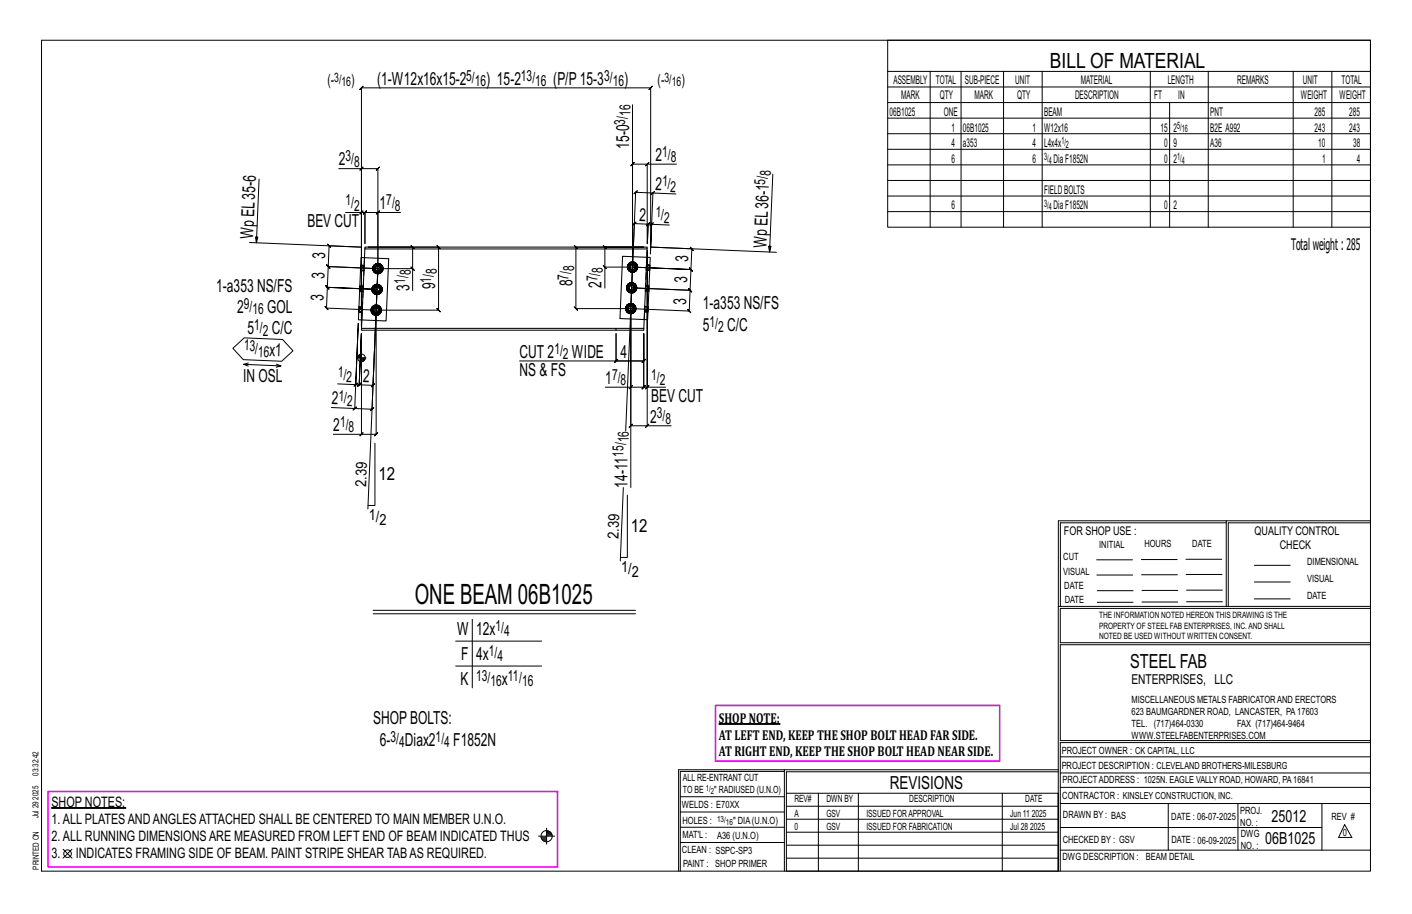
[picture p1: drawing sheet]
<svg xmlns="http://www.w3.org/2000/svg" width="432mm" height="279mm" viewBox="0 0 432 279" stroke-linecap="round" stroke-linejoin="round" font-family="sans-serif">
<path d="M219.9 221.2h18.6v.2h-18.6zM15.7 246.9h22.8v.2h-22.8z" fill="#000" stroke="#000" stroke-width=".31"/>
<g fill="none" stroke="#000" stroke-width=".31">
<path d="M12.7 12.3h406.4v254h-406.4zM271.5 12.3h147.6v57.2h-147.6zM193.4 32v49.6l-2.1 50.2M271.5 21.8h147.6M271.5 26.6h147.6M271.5 31.4h147.6M271.5 36.1h147.6M284.5 21.8v47.7M293.9 21.8v47.7M306.9 21.8v47.7M318.7 21.8v47.7M351.8 21.8v47.7"/>
<path d="M357.7 31.4v38.1M369.5 21.8v47.7M395.5 21.8v47.7M407.3 21.8v47.7M79.2 54.8l-.8 19.4-.3-1.7h.8l-.5 1.7M103.6 51.6h6.9v48.3v-34.9h-4.8M110.5 51.6h5.1l-.5 .5 1-1-.5 .5v30.5M111 51.1l-1 1zM197.9 50.2l-.5 .5 1-1zM197.9 50.2h-4.5l.5-.5-1 1 .5-.5v31.4h-8.4v6.5M199.2 59.5l1-1zM199.7 59l-5.3-.2 .5-.5-1 1 .5-.5-1.5 35.5h-16.8l.5 .5-1-1 .5 .5v-18.8l.5 .5-1-1 .5 .5h20.8h-11.9l-.5-.5 1 1-.5-.5v6.1"/>
<path d="M206.7 59.3l-7-.3-.8 18.6 .4-9 5.4 .2M206.9 50.2h-9v24.3M236.3 53.2l-1 23.8-.3-1.7h.8l-.5 1.7M271.5 40.9h147.6M271.5 45.6h147.6M271.5 50.4h147.6M271.5 55.2h147.6M271.5 59.9h147.6M76.3 74.1l34.2 1.4-9.9-.4-.4-.5 .9 1-.5-.5-.2 6.4-.5-.5 1 1-.5-.5 15.2 .6M110.5 65l-.5 .5 1-1zM110.5 65h1.1l-.5 .5 1-1-.5 .5v9.5v-9.5l-.5 .5 1-1-.5 .5h4M115.6 65l.5-.5-1 1z"/>
<path d="M122.5 65h-6.9v17.1M198 74.5l.2-6 .5-.5-1 1 .5-.5-4.2-.1 .5-.5-1 .9 .5-.4-1.1 25.9M198.8 69l1-.9zM199 75.5l12.6 .6-.5-.6 .9 1.1-.4-.5-.3 6.3-.5-.5 1 1-.5-.5-17.9-.8 17.9 .8-.5-.5 1 1-.5-.5-.3 6.3-.4-.5 .9 1.1-.5-.6-17.8-.7 17.8 .7-.4-.5 .9 1.1-.5-.6-.2 6.4-.5-.5 .9 1-.4-.5-17.9-.8M199 75.5l38.5 1.6M199 75.5v-48.6l.5-.5-1 1 .5-.5h-88.5l.5-.5-1 1 .5-.5v73M199.3 68.6l-1.1-.1 .5-.5-1 1 .5-.5-.2 6M271.5 64.7h147.6M113.5 94.8h.5M113.6 94.2l.5 .2-.1 .4M113.8 88.5h.5M113.9 87.9l.5 .2-.1 .4"/>
<path d="M114 95.9l.5 .3M114 94.8l.1 .4-.5 .2M114 82.1h.5M114.1 94.4l.2-.3-.3-.4a1.52 1.52 0 0 0 0 2.2l.3-.4-.2-.3M114.2 81.5l.4 .2-.1 .4M114.2 89.5l.5 .4M114.3 88.5l.1 .4-.5 .1M114.3 95.5l.3 .3-.1 .4 .5 .1M114.4 88.1l.2-.4-.4-.3a1.52 1.52 0 0 0 0 2.1l.4-.3-.2-.3M114.5 93.4l-.5 .3M114.5 83.2l.5 .3M114.5 82.1l.1 .4-.4 .2"/>
<path d="M114.6 89.2l.3 .2-.2 .5 .6 .1M114.6 81.7l.2-.3-.3-.4a1.52 1.52 0 0 0 0 2.2l.3-.3-.2-.4M114.6 95.8h.4v.5l.6-.1M114.7 87.1l-.5 .3M114.8 82.9l.4 .2-.2 .4 .6 .1M114.9 89.4l.4 .1v.5l.6-.1M115 80.7l-.5 .3M115 93.3l-.5 .1 .1 .5-.3 .2M115 93.8l.4 .1 .2-.5 .5 .3-.3 .4M115 94.8v38l.5-.5-1 1 .5-.5h-4.5M115.2 83.1h.4v.5l.5-.1M115.3 86.9l-.6 .2 .2 .4-.3 .2"/>
<path d="M115.3 87.4l.4 .1 .2-.4 .5 .3-.4 .3M115.4 93.9l.4 .2 .3 .7h.5l-.2 .6M115.6 80.6l-.6 .1 .2 .5-.4 .2M115.6 81.1l.4 .1 .1-.5 .5 .3-.3 .4M115.6 82.1l-1.8 43 .5-.5-1.1 1 .6-.5-5.3-.2M115.6 82.1l-15.2-.6-.5-.5 1 1-.5-.5-.3 6.3-.5-.5 1 1.1-.5-.6 15.2 .7-15.2-.7-.5-.5 1 1.1-.5-.6-.3 6.4-.4-.5 .9 1-.5-.5 15.2 .6M115.6 82.1h10.6v6.7M115.6 82.1l-1.5 35.7 .5-.5-1 1 .5-.5-4.3-.2 .6-.5-1.1 1 .5-.5 .7-15.6-.7 15.6 .6-.5-1.1 1 .5-.5h-1M115.6 82.1l-3.1 73.5M115.6 93.4l-.6-.1v.5l-.4 .1M115.7 87.5l.3 .2 .3 .8h.5l-.1 .5M115.8 95.5l.3 .4-.5 .3-.2-.4h-.4"/>
<path d="M115.9 87.1l-.6-.2v.5l-.4 .1M116 81.2l.3 .2 .3 .7h.5l-.1 .6M116 95.2l.4 .2-.3 .5M116 89.2l.4 .3-.5 .4-.2-.5-.4 .1M116.1 94.8l-.3 .7-.4 .3M116.1 93.7l.3 .5-.4 .2M116.1 80.7l-.5-.1v.5l-.4 .1M116.2 88.9l.5 .1-.3 .5M116.3 82.9l.3 .3-.5 .3-.1-.4h-.4M116.3 88.5l-.3 .7-.3 .2M116.4 87.4l.3 .5-.5 .2M116.4 94.2l.2 .6"/>
<path d="M116.5 82.5l.5 .2-.4 .5M116.6 82.1l-.3 .8-.3 .2M116.6 81l.4 .5-.5 .2M116.7 87.9l.1 .6M117 81.5l.1 .6M125.7 81.6l1 1zM126.2 82.1v-6.6l.5 .5-1-1 .5 .5h-13.5h21.4l-.5-.5 1 1-.5-.5v19.3l-.5-.5 1 1-.5-.5h-19.1M184.5 81.1l1 1zM191.4 94.3h.5M191.5 93.8l.5 .1-.1 .4M191.6 88h.5M191.8 87.4l.4 .2-.1 .4"/>
<path d="M191.8 95.4l.5 .3M191.9 94.3l.1 .4-.5 .2M191.9 81.6h.5M192 93.9l.2-.3-.4-.3a1.52 1.52 0 0 0 0 2.1l.4-.3-.2-.4M192 81.1l.5 .2-.1 .3M192.1 89.1l.5 .3M192.1 88l.1 .4-.4 .2M192.2 95.1l.3 .2-.2 .4 .6 .2M192.2 87.6l.2-.3-.3-.4a1.52 1.52 0 0 0 0 2.2l.3-.4-.2-.3M192.3 92.9l-.5 .4M192.4 82.7l.5 .4M192.4 81.6l.1 .4-.5 .2"/>
<path d="M192.4 88.7l.4 .2-.2 .5 .6 .1M192.5 81.3l.2-.4-.3-.3a1.52 1.52 0 0 0 0 2.1l.3-.3-.2-.4M192.5 95.3l.4 .1v.5l.6-.2M192.6 86.6l-.5 .3M192.7 82.4l.3 .2-.1 .5 .5 .1M192.8 88.9l.4 .1v.5l.5-.1M192.9 80.2l-.5 .4M192.9 92.8l-.6 .1 .2 .5-.3 .2M192.9 93.3l.4 .1 .2-.5 .5 .4-.4 .3M192.9 94.3v35.9l-.5 .5 1-1-.5 .5h5M192.9 94.3v54.7M192.9 94.3v24.1h-7.8"/>
<path d="M193 82.6l.4 .1v.5l.6-.1M193.2 86.5l-.6 .1 .2 .4-.4 .3M193.2 87h.4l.1-.4 .5 .3-.3 .4M193.3 93.4l.3 .2 .3 .7h.5l-.1 .6M193.4 80.1l-.5 .1 .1 .5-.3 .2M193.4 80.6l.4 .1 .2-.5 .5 .4-.3 .3M193.5 92.9l-.6-.1v.5l-.4 .1M193.6 87l.3 .3 .3 .7h.5l-.1 .6M193.6 95.1l.4 .3-.5 .3-.2-.4-.4 .1M193.7 86.6l-.5-.1v.5h-.4M193.8 80.7l.4 .2 .3 .7h.5l-.2 .6M193.8 94.7l.5 .2-.3 .5"/>
<path d="M193.9 88.7l.3 .4-.5 .3-.1-.5-.4 .1M193.9 94.3l-.3 .8-.3 .2M194 93.3l.3 .5-.5 .1M194 80.2l-.6-.1v.5l-.4 .1M194.1 88.4l.5 .2-.4 .5M194.2 82.4l.3 .3-.5 .4-.2-.5-.4 .1M194.2 88l-.3 .7-.3 .2M194.2 86.9l.4 .5-.5 .2M194.3 93.8l.1 .5M194.4 82l.4 .2-.3 .5M194.5 81.6l-.3 .8-.4 .2M194.5 80.6l.3 .5-.4 .2"/>
<path d="M194.6 87.4l.1 .6M194.8 81.1l.2 .5M71.2 106.5l3.5-3.2 11.7 .5 3.2 3.4-3.5 3.2-11.7-.5zM74.5 111.4l11.4 .5-1.4 .4M75.9 111l-1.4 .4 1.4 .5M84.5 111.3l1.4 .6M103.3 117.4l5.5 .2 .8-18.8-1.1 26.1-7.2-.3M108.3 118.1l1-1zM109.1 109.4h2.8M109.5 108.9v.5M109.7 108.6v.8M109.9 108.4v1"/>
<path d="M110.1 108.3v1.1M110.3 108.3v1.1M110.5 110.8v-8.8v30.8h-8.6M110.7 109.4v1.2M111 109.4v1.1M111.2 109.4v1M111.4 109.4v.8M111.6 109.4v.5M187.9 110.8l1-1zM193.4 117.9l-1 1zM196.9 102v8.3l.5-.5-1 1 .5-.5h-8.5l.5-.5-1 1 .5-.5v-8.3v8.3h-29.5M196.9 102v16.4l.5-.5-1 1 .5-.5h-4"/>
<path d="M196.9 102v16.4l-.5 .5 1-1-.5 .5h1M196.9 102v8.3l.5-.5-1 1 .5-.5h-8.5M197.9 118.4l.5-.5-1 1zM203.5 118.4h-5.6v-41.8v53.6h7.3M108 125.4l1-1zM110.5 132.8l.5-.5-1 1zM114.7 135.5v19h-2.2M197.9 130.2l.5-.5-1 1zM190.6 149l-.9 22.5M191.8 151.4v19h-2.1M375 159.8h-50.7v25.6M375 159.2h-51.3l-.1 107.1"/>
<path d="M419.1 159.2h-44.1v26.2M419.1 159.8h-43.5v25.6M335.4 171.1h10.9M335.4 175.8h11M349 171h11M349.1 175.7h11M362.7 171h10.9M362.7 175.6h11M383.6 172.8h11M383.6 177.9h11M114.1 186.6h80.2M114.1 187.6h80.2"/>
<path d="M139.3 196h26.3M144.4 189.3v21M323.7 185.4h95.4M335.5 184.1h11M335.5 180.6h11M349.2 184h11M349.2 180.5h11M362.9 180.4h10.9M362.9 184h10.9M383.6 183.1h11M419.1 186h-94.9v10.5h94.9M419.1 197.1h-94.9v29.3h94.9v.6h-94.9v39.3"/>
<path d="M139.3 203.6h26.3M239.9 235.8h-31.9v30.5M239.9 235.3h-32.4v31M323.6 235.3h-83.7v31M323.6 235.9h-83.1v6.6M324.2 236.3h94.9M324.2 231.4h94.9M19.3 259.6l2.7 2.7M22 259.6l-2.7 2.7M164.7 255.6h4.9M165.5 255.9h1.7M165.5 256.2h1.7"/>
<path d="M165.6 256.5h1.6M165.9 256.8h1.3M166.2 257h1M167.2 253.2v4.9M167.2 254.5h1.2M167.2 254.2h.9M167.2 254.7h1.4M167.2 255.3h1.6M167.2 255h1.6M208 252.9h31.9M208 257.5h31.9M208 243.6h31.9"/>
<path d="M208 248.2h31.9M240.5 242.5h83.1v23.8h-83.1zM240.5 258.4h83.1M240.5 254.4h83.1M240.5 250.4h83.1M240.5 246.5h83.1M250.3 242.5v23.8M262.5 242.5v23.8M306.5 242.5v23.8M324.2 253h80.1M324.2 245.6h94.9M324.2 259.9h94.9"/>
<path d="M324.2 240.7h94.9M357.3 245.6v14.3M378.6 245.6v14.3M404.3 245.6v14.3M411.2 252.1l2.2 3.9h-4zM240.5 262.3h83.1"/>
<circle cx="110.5" cy="109.4" r="1.16"/>
<circle cx="167.2" cy="255.6" r="1.71"/>
<circle cx="20.6" cy="261" r="1.17"/>
</g>
<path d="M218.8 215.6h86.9v17.1h-86.9zM14.7 242h155.8v23h-155.8z" fill="none" stroke="#f0f" stroke-width=".5"/>
<path d="M110.4 78.7l1.1 .1-.8 19h-1.1zM111.6 76.1l-.1 2.7 7.4 .3-.8 19-7.4-.3-.1 2.6M111.6 75.5h86.3v.6h-86.3zM197.8 78.7h1l-.7 19h-1.1zM197.9 76.1l-.1 2.6-7.4-.4-.8 19.1 7.4 .3-.1 2.7M110.6 100.4h77.8v.5h-77.9zM188.4 100.4h8.5v.5h-8.5" fill="none" stroke="#000" stroke-width=".32"/>
<g fill="none" stroke="#000" stroke-width=".31" stroke-dasharray="2 1.4">
<path d="M111.5 78.8l-.8 19M109.7 95.4l1.1 .1zM109.7 95.4v-.2M109.7 94.9v.3h1.1v.2M109.7 94.6v-.3h1.1v.3M109.7 94.3l.1-.3h1v.3M109.8 94v-.2h1v.2M109.8 93.8h1M110 89l1 .1zM110 89v-.1M110 88.6v.3h1.1l-.1 .2M110 88.2v-.3l1.1 .1v.3"/>
<path d="M110 87.9v-.3l1.1 .1v.3M110 87.6v-.1h1.1v.2M110 87.5h1.1M110.2 82.7l1.1 .1zM110.2 82.7v-.2M110.2 82.2v.3l1.1 .1v.1M110.3 81.9v-.3h1.1l-.1 .3M110.3 81.6v-.3h1.1v.3M110.3 81.3v-.2l1.1 .1v.1M110.3 81.1l1.1 .1M110.8 95v-.4h-1.1v.3l1.1 .1v.2M111.1 88.6v-.3l-1.1-.1v.4h1.1v.3"/>
<path d="M111.3 82.3v-.4h-1l-.1 .3 1.1 .1v.3M113.4 94.8l.2 .6zM113.5 94.8l.1 .6zM113.5 94.8l.8-1.3-.8 1.3 .8 1.3-.8-1.3h.5M113.6 94.2l-.2 .6zM113.6 95.4l.3 .5zM113.6 95.4l.5-.2-.1-.4M113.6 94.2l.5 .2-.1 .4M113.7 88.5l.1 .6zM113.8 88.5l.1 .5zM113.8 88.5l.7-1.4-.7 1.4 .7 1.3-.7-1.3h.5M113.8 87.9l-.1 .6z"/>
<path d="M113.8 89.1l.4 .5zM113.9 89l.5-.1-.1-.4M113.9 87.9l.5 .2-.1 .4M113.9 93.7l-.3 .5zM113.9 95.9l.5 .4zM113.9 93.7l.5-.4zM114 95.9l.5 .3zM114 95.9l.5 .3M114 93.7l.5-.3zM114 93.7l.5-.3M114 82.1l.1 .6zM114 82.1l.2 .6z"/>
<path d="M114 82.1l.8-1.3-.8 1.3 .8 1.3-.8-1.3h.5M114.1 95.2l.5 .6M114.1 94.4l.5-.5M114.1 81.5l-.1 .6zM114.1 82.7l.3 .5zM114.2 82.7l.4-.2-.1-.4M114.2 81.5l.4 .2-.1 .4M114.2 87.3l-.4 .6zM114.2 89.6l.5 .3zM114.2 87.3l.5-.3zM114.2 89.5l.5 .4zM114.2 89.5l.5 .4"/>
<path d="M114.2 87.4l.5-.3zM114.2 87.4l.5-.3M114.2 94.8l.1 .4zM114.3 96.1h1.5zM114.3 93.5h1.5zM114.3 94.1l-.3-.4-.5 1.1 .1-.6v1.2l.4 .5-.4-.5 .4 .5 .3-.4M114.3 94.4l-.1 .4zM114.3 95.2l.3 .3zM114.3 94.4l.3-.3zM114.4 88.9l.5 .5M114.4 88.1l.5-.6M114.4 96.3l.6 .1z"/>
<path d="M114.4 93.3l.6-.1zM114.4 81l-.3 .5zM114.4 83.2l.5 .4zM114.4 81l.5-.3zM114.5 83.2l.5 .3zM114.5 83.2l.5 .3M114.5 81l.5-.3zM114.5 81l.5-.3M114.5 88.5l.1 .4zM114.5 89.8h1.6zM114.5 87.1h1.6zM114.6 87.7l-.4-.3-.4 1.1 .1-.6v1.1l.3 .5-.3-.5 .3 .5 .4-.3"/>
<path d="M114.6 88.1l-.1 .4zM114.6 88.9l.3 .3zM114.6 88.1l.3-.3zM114.6 82.5l.6 .6M114.6 81.7l.6-.5M114.6 95.8h.4v.5l-.5-.1 .5 .1-.5-.1zM114.6 95.5l.4 .1zM114.6 94.1l.4-.1zM114.7 89.9l.6 .2zM114.7 87l.6-.1zM114.8 82.1l.1 .4zM114.8 83.4h1.5z"/>
<path d="M114.8 80.8h1.5zM114.8 81.4l-.3-.4-.5 1.1 .2-.6v1.2l.3 .5-.3-.5 .3 .5 .3-.3M114.9 81.7l-.1 .4zM114.9 82.5l.3 .3zM114.9 81.7l.3-.3zM114.9 89.4l.4 .1v.5l-.6-.1 .6 .1-.6-.1zM114.9 89.2l.4 .1zM114.9 87.8l.4-.1zM114.9 83.6l.7 .1zM114.9 80.7l.7-.2zM115 93.3l-.5 .1 .5-.1-.5 .1 .1 .5 .4-.1M115 96.4l.6-.1z"/>
<path d="M115 96.3l.6-.1zM115 96.3l.6-.1M115 95.8h.4l.2 .4M115 95.6l.4-.1zM115 94l.4 .1zM115 93.3l.6 .1-.6-.1 .6 .1-.2 .5-.4-.1zM115 93.2l.6 .1zM115.2 83.1h.4v.5l-.6-.1 .6 .1-.6-.1zM115.2 82.8l.4 .1zM115.2 81.4l.4-.1zM115.3 86.9l-.6 .2 .6-.2-.6 .2 .2 .4 .4-.1M115.3 90.1l.6-.2z"/>
<path d="M115.3 90l.6-.1zM115.3 90l.6-.1M115.3 89.5l.4-.1 .2 .5M115.3 89.3l.4-.1zM115.3 87.7l.4 .1zM115.3 86.9l.6 .2-.6-.2 .6 .2-.2 .4-.4-.1zM115.3 86.9l.6 .1zM115.4 95.8l.4-.3M115.4 95.5l.3-.3zM115.4 94.1l.3 .3zM115.4 93.9l.4 .2M115.6 80.6l-.6 .1 .6-.1-.6 .1 .2 .5 .4-.1"/>
<path d="M115.6 83.7l.6-.1zM115.6 83.6l.5-.1zM115.6 83.6l.5-.1M115.6 83.1h.4l.1 .4M115.6 82.9l.4-.1zM115.6 81.3l.4 .1zM115.6 80.6l.5 .1-.5-.1 .5 .1-.1 .5-.4-.1zM115.6 80.5l.6 .2zM115.6 96.2l.5-.3zM115.6 96.2l.5-.3M115.6 93.4l.5 .3zM115.6 93.4l.5 .3"/>
<path d="M115.6 96.3l.6-.4zM115.6 93.3l.6 .4zM115.7 89.4l.3-.2M115.7 89.2l.3-.3zM115.7 87.8l.3 .3zM115.7 87.5l.3 .2M115.7 94.4l.1 .4zM115.8 93.5l.8 1.3zM115.8 94.8l-.1 .4zM115.9 89.9l.5-.4zM115.9 89.9l.5-.4M115.9 87.1l.5 .3z"/>
<path d="M115.9 87.1l.5 .3M115.9 89.9l.5-.3zM115.9 87l.5 .3zM116 83.1l.3-.2M116 82.8l.3-.3zM116 81.4l.3 .3zM116 81.2l.3 .2M116 95.2l.4 .2-.3 .5M116 94.4l.4-.2-.3-.5M116 88.1l.1 .4zM116.1 87.1l.7 1.4zM116.1 88.5l-.1 .4z"/>
<path d="M116.1 95.9l-.3-.4 .3-.7M116.1 93.7l-.3 .4 .3 .7h.5l-.2 .6M116.1 83.5l.5-.3zM116.1 83.5l.5-.3M116.1 80.7l.5 .3zM116.1 80.7l.5 .3M116.2 93.7l.3 .5zM116.2 83.6l.5-.4zM116.2 80.7l.5 .3zM116.2 88.9l.5 .1-.3 .5M116.2 88.1l.5-.2-.3-.5M116.3 81.7l.1 .4z"/>
<path d="M116.3 80.8l.8 1.3zM116.4 82.1l-.1 .4zM116.4 89.5l-.4-.3 .3-.7M116.4 87.4l-.4 .3 .3 .8h.5l-.1 .5M116.4 87.3l.4 .6zM116.4 94.2l.2 .6zM116.4 94.2l.2 .6M116.5 95.4l-.3 .5zM116.5 94.2l.1 .6zM116.5 82.5l.5 .2-.4 .5M116.5 81.7l.5-.2-.4-.5M116.6 94.8l-.8 1.3z"/>
<path d="M116.6 94.8l-.1 .6zM116.6 83.2l-.3-.3 .3-.8M116.6 81l-.3 .4 .3 .7h.5l-.1 .6M116.7 81l.3 .5zM116.7 87.9l.1 .6zM116.7 87.9l.1 .6M116.8 89.1l-.4 .5zM116.8 87.9l.1 .6zM116.8 88.5l-.7 1.3zM116.9 88.5l-.1 .6zM117 81.5l.1 .6zM117 81.5l.1 .6"/>
<path d="M117 82.7l-.3 .5zM117.1 82.1l-.8 1.3zM117.1 82.1l-.1 .6zM191.3 94.3l.1 .6zM191.4 94.3l.1 .6zM191.4 94.3l.7-1.3-.7 1.3 .7 1.4-.7-1.4h.5M191.4 93.7l-.1 .6zM191.4 94.9l.4 .6zM191.5 94.9l.5-.2-.1-.4M191.5 93.8l.5 .1-.1 .4M191.6 88l.1 .6zM191.6 88l.2 .6z"/>
<path d="M191.6 88l.8-1.3-.8 1.3 .8 1.3-.8-1.3h.5M191.7 87.4l-.1 .6zM191.7 88.6l.3 .5zM191.8 88.6l.4-.2-.1-.4M191.8 87.4l.4 .2-.1 .4M191.8 93.2l-.4 .5zM191.8 95.5l.5 .3zM191.8 93.2l.5-.3zM191.8 95.4l.5 .3zM191.8 95.4l.5 .3M191.8 93.3l.5-.4zM191.8 93.3l.5-.4"/>
<path d="M191.8 81.6l.2 .7zM191.9 81.6l.1 .6zM191.9 81.6l.8-1.3-.8 1.3 .8 1.4-.8-1.4h.5M192 94.7l.5 .6M192 93.9l.5-.5M192 81l-.2 .6zM192 82.3l.3 .5zM192 82.2l.5-.2-.1-.4M192 81.1l.5 .2-.1 .3M192 86.9l-.3 .5zM192 89.1l.6 .4zM192 86.9l.6-.4z"/>
<path d="M192.1 89.1l.5 .3zM192.1 89.1l.5 .3M192.1 86.9l.5-.3zM192.1 86.9l.5-.3M192.1 94.3l.1 .4zM192.1 95.7h1.6zM192.1 93h1.6zM192.2 93.6l-.4-.3-.4 1 .1-.5v1.1l.3 .5-.3-.5 .3 .5 .4-.3M192.2 93.9l-.1 .4zM192.2 94.7l.3 .3zM192.2 93.9l.3-.3zM192.2 88.4l.6 .5"/>
<path d="M192.2 87.6l.6-.6M192.3 95.8l.6 .1zM192.3 92.9l.6-.2zM192.3 80.5l-.3 .5zM192.3 82.8l.5 .3zM192.3 80.5l.5-.3zM192.4 82.7l.5 .4zM192.4 82.7l.5 .4M192.4 80.6l.5-.4zM192.4 80.6l.5-.4M192.4 88l.1 .4zM192.4 89.3h1.5z"/>
<path d="M192.4 86.7h1.5zM192.4 87.3l-.3-.4-.5 1.1 .2-.6v1.2l.3 .5-.3-.5 .3 .5 .3-.4M192.5 87.6l-.1 .4zM192.5 88.4l.3 .3zM192.5 87.6l.3-.3zM192.5 82l.5 .6M192.5 81.3l.5-.6M192.5 95.3l.4 .1v.5l-.6-.2 .6 .2-.6-.2zM192.5 95l.4 .1zM192.5 93.6l.4-.1zM192.6 89.5l.6 .1zM192.6 86.5l.6-.1z"/>
<path d="M192.6 81.6l.1 .4zM192.7 83h1.5zM192.7 80.3h1.5zM192.7 80.9l-.3-.3-.5 1 .1-.5v1.1l.4 .5-.4-.5 .4 .5 .3-.3M192.7 81.3l-.1 .3zM192.7 82l.3 .3zM192.7 81.3l.3-.3zM192.8 88.9l.4 .1v.5l-.6-.1 .6 .1-.6-.1zM192.8 88.7l.4 .1zM192.8 87.3l.4-.1zM192.8 83.1l.6 .1zM192.8 80.2l.6-.1z"/>
<path d="M192.9 92.8l-.6 .1 .6-.1-.6 .1 .2 .5 .4-.1M192.9 95.9l.6-.1zM192.9 95.9l.6-.2zM192.9 95.9l.6-.2M192.9 95.4l.4-.1 .2 .4M192.9 95.1l.4-.1zM192.9 93.5l.4 .1zM192.9 92.8l.6 .1-.6-.1 .6 .1-.2 .5-.4-.1zM192.9 92.7l.6 .2zM193 82.6l.4 .1v.5l-.5-.1 .5 .1-.5-.1zM193 82.3l.4 .1zM193 81l.4-.1z"/>
<path d="M193.2 86.5l-.6 .1 .6-.1-.6 .1 .2 .4h.4M193.2 89.6l.6-.1zM193.2 89.5l.5-.1zM193.2 89.5l.5-.1M193.2 89l.4-.1 .1 .5M193.2 88.8l.4-.1zM193.2 87.2l.4 .1zM193.2 86.5l.5 .1-.5-.1 .5 .1-.1 .4h-.4zM193.2 86.4l.6 .1zM193.3 95.3l.3-.2M193.3 95l.3-.3zM193.3 93.6l.3 .3z"/>
<path d="M193.3 93.4l.3 .2M193.4 80.1l-.5 .1 .5-.1-.5 .1 .1 .5 .4-.1M193.4 83.2l.6-.1zM193.4 83.2l.6-.1M193.4 82.7l.4-.1 .2 .5M193.4 82.4l.4-.1zM193.4 80.9l.4 .1zM193.4 80.1l.6 .1-.6-.1 .6 .1-.2 .5-.4-.1zM193.4 80.1l.6 .1zM193.5 95.7l.5-.3zM193.5 95.7l.5-.3M193.5 92.9l.5 .4z"/>
<path d="M193.5 92.9l.5 .4M193.5 95.8l.5-.3zM193.5 92.9l.5 .3zM193.6 88.9l.3-.2M193.6 88.7l.3-.3zM193.6 87.3l.3 .3zM193.6 87l.3 .3M193.6 93.9l.1 .4zM193.7 93l.7 1.3zM193.7 94.3l-.1 .4zM193.7 89.4l.5-.3zM193.7 89.4l.5-.3"/>
<path d="M193.7 86.6l.5 .3zM193.7 86.6l.5 .3M193.8 89.5l.5-.4zM193.8 86.5l.5 .4zM193.8 82.6l.4-.2M193.8 82.3l.3-.3zM193.8 81l.3 .3zM193.8 80.7l.4 .2M193.8 94.7l.5 .2-.3 .5M193.8 93.9l.5-.1-.3-.5M193.9 87.6l.1 .4zM193.9 86.7l.8 1.3z"/>
<path d="M194 88l-.1 .4zM194 95.4l-.4-.3 .3-.8M194 93.3l-.4 .3 .3 .7h.5l-.1 .6M194 83.1l.5-.4zM194 83.1l.5-.4M194 80.2l.5 .4zM194 80.2l.5 .4M194 93.2l.4 .5zM194 83.1l.6-.3zM194 80.2l.6 .3zM194.1 88.4l.5 .2-.4 .5M194.1 87.6l.5-.2-.4-.5"/>
<path d="M194.1 81.3l.1 .3zM194.2 80.3l.8 1.3zM194.2 81.6l-.1 .4zM194.2 89.1l-.3-.4 .3-.7M194.2 86.9l-.3 .4 .3 .7h.5l-.1 .6M194.3 86.9l.3 .5zM194.3 93.8l.1 .5zM194.3 93.8l.1 .5M194.4 94.9l-.4 .6zM194.4 93.7l.1 .6zM194.4 82l.4 .2-.3 .5M194.4 81.3l.4-.2-.3-.5"/>
<path d="M194.4 94.3l-.7 1.4zM194.5 94.3l-.1 .6zM194.5 82.7l-.3-.3 .3-.8M194.5 80.6l-.3 .3 .3 .7h.5l-.2 .6M194.6 80.5l.3 .5zM194.6 87.4l.1 .6zM194.6 87.4l.1 .6M194.6 88.6l-.3 .5zM194.6 87.4l.2 .6zM194.7 88l-.8 1.3zM194.8 88l-.2 .6zM194.8 81.1l.2 .5z"/>
<path d="M194.8 81.1l.2 .5M194.9 82.3l-.3 .5zM194.9 81l.1 .6zM195 81.6l-.8 1.4zM195 81.6l-.1 .7zM197 97.7l.1-3.2M197.1 94.2v.3l1.1 .1v-.4h-1.1v-.3M197.2 93.7l1 .1zM197.4 88.8l.4-10.1M197.4 87.8v.4h1.1v-.3l-1.1-.1v-.2M197.4 87.3l1.1 .1zM197.7 81.5l-.1 .3 1.1 .1v-.4h-1v-.3"/>
<path d="M197.7 81l1.1 .1zM198.2 95.4l-1.1-.1M198.2 95.2v.2l-1.1-.1v-.2M198.2 94.9v.3l-1.1-.1v-.3M198.2 94.6v.3l-1.1-.1v-.3M198.2 94.2v-.2l-1.1-.1 .1-.2M198.2 93.8v.2M198.4 89h-1M198.4 88.8v.2h-1v-.2M198.4 88.5v.3h-1v-.3M198.5 88.2l-.1 .3h-1v-.3M198.5 87.9v-.3h-1.1v-.2"/>
<path d="M198.5 87.4v.2M198.7 82.7l-1.1-.1M198.7 82.5v.2l-1.1-.1v-.2M198.7 82.2v.3l-1.1-.1v-.2M198.7 81.9v.3h-1.1v-.4M198.7 81.5l.1-.2-1.1-.1v-.2M198.8 81.1v.2"/>
</g>
<text font-size="8.6" x="126.8" y="184.6">ONE BEAM 06B1025</text>
<text font-size="6.4" x="321.1" y="20.7">BILL OF MATERIAL</text>
<text font-size="5.9" x="345.6" y="204.1">STEEL FAB</text>
<g font-size="5.5">
<text x="115.3" y="25.9">(1-W12x16x15-2</text>
<text x="148.7" y="25.9">) 15-2</text>
<text x="169.2" y="25.9">(P/P15-3</text>
<text x="190.9" y="25.9">)</text>
<text x="192.4" y="45.5" transform="rotate(-90 192.4 45.5)">15-0</text>
<text x="103.6" y="50.6">2</text>
<text x="200.5" y="49.2">2</text>
<text x="200.3" y="58" transform="rotate(2 200.3 58)">2</text>
<text x="116.1" y="64">1</text>
<text x="94" y="69.5">BEV CUT</text>
<text x="195.5" y="67.4" transform="rotate(2 195.5 67.4)">2</text>
<text x="77.5" y="73.1" transform="rotate(-88 77.5 73.1)">WpEL35-6</text>
<text x="234.4" y="75.9" transform="rotate(-88 234.4 75.9)">WpEL36-1</text>
<text x="99.5" y="79.3" transform="rotate(-88 99.5 79.3)">3</text>
<text x="210.4" y="80.2" transform="rotate(-88 210.4 80.2)">3</text>
<text x="66.1" y="89.1">1-a353 NS/FS</text>
<text x="99.2" y="85.4" transform="rotate(-88 99.2 85.4)">3</text>
<text x="125.2" y="88.8" transform="rotate(-90 125.2 88.8)">3</text>
<text x="133.1" y="88.4" transform="rotate(-90 133.1 88.4)">9</text>
<text x="175.1" y="87.6" transform="rotate(-90 175.1 87.6)">8</text>
<text x="184" y="88.1" transform="rotate(-90 184 88.1)">2</text>
<text x="210.1" y="86.5" transform="rotate(-88 210.1 86.5)">3</text>
<text x="72.5" y="95.6">2</text>
<text x="81.7" y="95.6">GOL</text>
<text x="98.9" y="92" transform="rotate(-88 98.9 92)">3</text>
<text x="209.9" y="93.3" transform="rotate(-88 209.9 93.3)">3</text>
<text x="214.9" y="94.5">1-a353 NS/FS</text>
<text x="214.9" y="101.1">5</text>
<text x="222.4" y="101.1">C/C</text>
<text x="75.7" y="102.2">5</text>
<text x="83.1" y="102.2">C/C</text>
<text x="82.3" y="108.7" transform="rotate(2 82.3 108.7)">x1</text>
<text x="158.9" y="109.4">CUT 2</text>
<text x="174.9" y="109.4">WIDE</text>
<text x="189.8" y="109.4">4</text>
<text x="74.4" y="116.8">IN OSL</text>
<text x="111" y="116.7" transform="rotate(2 111 116.7)">2</text>
<text x="158.9" y="114.9">NS &amp; FS</text>
<text x="185.1" y="117.4">1</text>
<text x="101.4" y="123.6" transform="rotate(2 101.4 123.6)">2</text>
<text x="199.2" y="122.9">BEV CUT</text>
<text x="101.9" y="131.8">2</text>
<text x="198.8" y="129.2">2</text>
<text x="115.7" y="146.8">12</text>
<text x="191.9" y="149" transform="rotate(-90 191.9 149)">14-11</text>
<text x="192.9" y="162.7">12</text>
<text x="139.8" y="194">W</text>
<text x="145.6" y="194">12x</text>
<text x="141" y="201.7">F</text>
<text x="145.6" y="201.7">4x</text>
<text x="140.8" y="209.3">K</text>
<text x="153.5" y="209.3">x</text>
<text x="114.1" y="221.4">SHOPBOLTS:</text>
<text x="116.2" y="227.9">6-</text>
<text x="123.8" y="227.9">Diax2</text>
<text x="138.6" y="227.9">F1852N</text>
<text x="272.2" y="241.1">REVISIONS</text>
</g>
<g font-size="5.1">
<text x="388.9" y="251.3">25012</text>
<text x="386.9" y="258.1">06B1025</text>
</g>
<text font-size="4.9" x="394.8" y="76.4">Totalweight : 285</text>
<g font-size="4.7">
<text x="100.1" y="26">(-</text>
<text x="107.4" y="26">)</text>
<text x="142.6" y="24.6">5/</text>
<text x="145.2" y="26.3">16</text>
<text x="159.3" y="24.6">13/</text>
<text x="163.7" y="26.3">16</text>
<text x="184.8" y="24.6">3/</text>
<text x="187.4" y="26.3">16</text>
<text x="201.1" y="26">(-</text>
<text x="208.4" y="26">)</text>
<text x="192.9" y="35.5" transform="rotate(-90 192.9 35.5)">16</text>
<text x="191.2" y="38.1" transform="rotate(-90 191.2 38.1)">3/</text>
<text x="202.5" y="47.9">1/</text>
<text x="105.7" y="49.3">3/</text>
<text x="108.3" y="51">8</text>
<text x="205.1" y="49.6">8</text>
<text x="235.7" y="53.9" transform="rotate(-88 235.7 53.9)">8</text>
<text x="202.4" y="56.9" transform="rotate(2 202.4 56.9)">1/</text>
<text x="205" y="58.6" transform="rotate(2 205 58.6)">2</text>
<text x="234" y="56.4" transform="rotate(-88 234 56.4)">5/</text>
<text x="105.7" y="62.7">1/</text>
<text x="108.3" y="64.4">2</text>
<text x="118.1" y="62.7">7/</text>
<text x="120.8" y="64.4">8</text>
<text x="200.4" y="66.4" transform="rotate(2 200.4 66.4)">1/</text>
<text x="203" y="68.1" transform="rotate(2 203 68.1)">2</text>
<text x="133.5" y="83.8" transform="rotate(-90 133.5 83.8)">8</text>
<text x="175.5" y="82.9" transform="rotate(-90 175.5 82.9)">8</text>
<text x="184.4" y="83.4" transform="rotate(-90 184.4 83.4)">8</text>
<text x="123.9" y="86.8" transform="rotate(-90 123.9 86.8)">1/</text>
<text x="125.6" y="84.2" transform="rotate(-90 125.6 84.2)">8</text>
<text x="131.9" y="86.4" transform="rotate(-90 131.9 86.4)">1/</text>
<text x="173.9" y="85.5" transform="rotate(-90 173.9 85.5)">7/</text>
<text x="182.7" y="86" transform="rotate(-90 182.7 86)">7/</text>
<text x="74.6" y="94.4">9/</text>
<text x="77.2" y="96.1">16</text>
<text x="77.7" y="100.9">1/</text>
<text x="217" y="99.8">1/</text>
<text x="219.6" y="101.5">2</text>
<text x="74.5" y="107.1" transform="rotate(2 74.5 107.1)">13/</text>
<text x="80.4" y="102.6">2</text>
<text x="78.8" y="109" transform="rotate(2 78.8 109)">16</text>
<text x="169.5" y="108.1">1/</text>
<text x="172.1" y="109.8">2</text>
<text x="103.3" y="115.1" transform="rotate(2 103.3 115.1)">1/</text>
<text x="105.9" y="116.9" transform="rotate(2 105.9 116.9)">2</text>
<text x="187.2" y="116.1">7/</text>
<text x="189.8" y="117.8">8</text>
<text x="199.2" y="116.1">1/</text>
<text x="201.8" y="117.8">2</text>
<text x="103.5" y="122.4" transform="rotate(2 103.5 122.4)">1/</text>
<text x="106" y="124.2" transform="rotate(2 106 124.2)">2</text>
<text x="104" y="130.5">1/</text>
<text x="200.9" y="127.9">3/</text>
<text x="203.5" y="129.6">8</text>
<text x="106.6" y="132.2">8</text>
<text x="192.3" y="135.2" transform="rotate(-90 192.3 135.2)">16</text>
<text x="190.7" y="139.6" transform="rotate(-90 190.7 139.6)">15/</text>
<text x="111.9" y="148.8" transform="rotate(-88 111.9 148.8)">2.39</text>
<text x="112.8" y="158.9">1/</text>
<text x="116" y="160.5">2</text>
<text x="189.1" y="164.7" transform="rotate(-88 189.1 164.7)">2.39</text>
<text x="189.9" y="174.8">1/</text>
<text x="193.2" y="176.4">2</text>
<text x="151.6" y="192.8">1/</text>
<text x="154.2" y="194.5">4</text>
<text x="149.5" y="200.4">1/</text>
<text x="152.1" y="202.1">4</text>
<text x="145.6" y="208">13/</text>
<text x="150" y="209.7">16</text>
<text x="155.3" y="208">11/</text>
<text x="159.7" y="209.7">16</text>
<text x="119.4" y="226.7">3/</text>
<text x="133.2" y="226.7">1/</text>
<text x="122.1" y="228.3">4</text>
<text x="135.8" y="228.3">4</text>
</g>
<g font-size="4.4">
<text x="219.9" y="221.1">SHOPNOTE:</text>
<text x="219.9" y="226.1">ATLEFTEND, KEEPTHESHOPBOLTHEADFARSIDE.</text>
<text x="219.9" y="231.1">ATRIGHTEND, KEEPTHESHOPBOLTHEADNEARSIDE.</text>
<text x="15.7" y="251.9">1.ALL PLATESANDANGLESATTACHED SHALL BE CENTERED TO MAIN MEMBER U.N.O.</text>
<text x="15.7" y="246.7">SHOP NOTES:</text>
<text x="15.7" y="257.1">2.ALL RUNNING DIMENSIONSARE MEASURED FROM LEFT END OF BEAM INDICATED THUS</text>
<text x="15.7" y="262.4">3.</text>
<text x="23.2" y="262.4">INDICATES FRAMING SIDE OF BEAM. PAINT STRIPE SHEAR TABAS REQUIRED.</text>
</g>
<text font-size="4.2" x="346" y="209.1">ENTERPRISES, LLC</text>
<g font-size="4">
<text x="102.2" y="25">3/</text>
<text x="104.4" y="26.4">16</text>
<text x="203.2" y="25">3/</text>
<text x="205.4" y="26.4">16</text>
</g>
<g font-size="3.7">
<text x="273.2" y="25.6">ASSEMBLY</text>
<text x="286.2" y="25.6">TOTAL</text>
<text x="295.1" y="25.6">SUB-PIECE</text>
<text x="310.4" y="25.6">UNIT</text>
<text x="330.5" y="25.6">MATERIAL</text>
<text x="357.1" y="25.6">LENGTH</text>
<text x="378.3" y="25.6">REMARKS</text>
<text x="398.4" y="25.6">UNIT</text>
<text x="410.2" y="25.6">TOTAL</text>
<text x="272.1" y="35.5">06B1025</text>
<text x="275.6" y="30.4">MARK</text>
<text x="287.4" y="30.4">QTY</text>
<text x="288.6" y="35.5">ONE</text>
<text x="298" y="30.4">MARK</text>
<text x="311" y="30.4">QTY</text>
<text x="319.3" y="35.5">BEAM</text>
<text x="328.7" y="30.4">DESCRIPTION</text>
<text x="353" y="30.4">FT</text>
<text x="360.3" y="30.4">IN</text>
<text x="370.1" y="35.5">PNT</text>
<text x="397.8" y="30.4">WEIGHT</text>
<text x="402" y="35.5">285</text>
<text x="409.6" y="30.4">WEIGHT</text>
<text x="412.6" y="35.5">285</text>
<text x="290.9" y="40.2">1</text>
<text x="294.5" y="40.2">06B1025</text>
<text x="315.8" y="40.2">1</text>
<text x="319.3" y="40.2">W12x16</text>
<text x="354.9" y="40.2">15</text>
<text x="358.9" y="40.2">2</text>
<text x="370.1" y="40.2">B2E A992</text>
<text x="402" y="40.2">243</text>
<text x="412.6" y="40.2">243</text>
<text x="290.9" y="45">4</text>
<text x="294.5" y="45">a353</text>
<text x="315.8" y="45">4</text>
<text x="319.3" y="45">L4x4x</text>
<text x="356" y="45">0</text>
<text x="358.9" y="45">9</text>
<text x="370.1" y="45">A36</text>
<text x="403.2" y="45">10</text>
<text x="413.8" y="45">38</text>
<text x="290.9" y="49.7">6</text>
<text x="315.8" y="49.7">6</text>
<text x="322.2" y="49.7">DiaF1852N</text>
<text x="356" y="49.7">0</text>
<text x="358.9" y="49.7">2</text>
<text x="404.3" y="49.7">1</text>
<text x="415" y="49.7">4</text>
<text x="319.3" y="59.3">FIELDBOLTS</text>
<text x="290.9" y="64">6</text>
<text x="322.2" y="64">DiaF1852N</text>
<text x="356" y="64">0</text>
<text x="358.9" y="64">2</text>
<text x="325.3" y="163.4">FOR SHOP USE :</text>
<text x="383.7" y="163.4">QUALITY CONTROL</text>
<text x="391.4" y="167.8">CHECK</text>
</g>
<g font-size="3.1">
<text x="360" y="39.4">5/</text>
<text x="361.4" y="40.5">16</text>
<text x="324.6" y="44.1">1/</text>
<text x="326" y="45.3">2</text>
<text x="319.3" y="48.9">3/</text>
<text x="320.7" y="50">4</text>
<text x="360" y="48.9">1/</text>
<text x="361.4" y="50">4</text>
<text x="319.3" y="63.2">3/</text>
<text x="320.7" y="64.3">4</text>
<text x="336.2" y="167.4">INITIAL</text>
<text x="350" y="167.1">HOURS</text>
<text x="364.6" y="167.2">DATE</text>
<text x="325.2" y="171.3">CUT</text>
<text x="399.8" y="172.8">DIMENSIONAL</text>
<text x="325.1" y="175.8">VISUAL</text>
<text x="399.8" y="177.9">VISUAL</text>
<text x="325.5" y="180">DATE</text>
<text x="325.7" y="184.4">DATE</text>
<text x="399.8" y="183.1">DATE</text>
<text x="346" y="215">MISCELLANEOUS METALS FABRICATORAND ERECTORS</text>
<text x="346" y="218.6">623 BAUMGARDNER ROAD, LANCASTER, PA17603</text>
<text x="346" y="225.8">WWW.STEELFABENTERPRISES.COM</text>
<text x="346" y="222.2">TEL. (717)464-0330</text>
<text x="378.3" y="222.2">FAX (717)464-9464</text>
<text x="324.7" y="230.5">PROJECT OWNER : CK CAPITAL, LLC</text>
<text x="208.8" y="238.8">ALL RE-ENTRANT CUT</text>
<text x="324.7" y="235.1">PROJECT DESCRIPTION : CLEVELAND BROTHERS-MILESBURG</text>
<text x="324.9" y="239.5">PROJECTADDRESS : 1025N. EAGLE VALLY ROAD, HOWARD, PA16841</text>
<text x="208.8" y="242.5">TO BE</text>
<text x="218.4" y="242.5">&quot; RADIUSED (U.N.O)</text>
<text x="242.9" y="245.3">REV#</text>
<text x="252.7" y="245.3">DWN BY</text>
<text x="278.1" y="245.3">DESCRIPTION</text>
<text x="313.5" y="245.3">DATE</text>
<text x="324.9" y="244.2">CONTRACTOR : KINSLEY CONSTRUCTION, INC.</text>
<text x="208.5" y="247">WELDS : E70XX</text>
<text x="208.7" y="251.7">HOLES :</text>
<text x="224.2" y="251.8">&quot; DIA(U.N.O)</text>
<text x="242.9" y="249.9">A</text>
<text x="252.7" y="249.9">GSV</text>
<text x="264.9" y="249.9">ISSUED FORAPPROVAL</text>
<text x="309" y="249.9">Jun 11</text>
<text x="315.5" y="249.9">2025</text>
<text x="325.1" y="250">DRAWN BY : BAS</text>
<text x="358.2" y="250.5">DATE : 06-07-2025</text>
<text x="379.3" y="248.9">PROJ.</text>
<text x="407.2" y="250.5">REV #</text>
<text x="208.7" y="256.3">MAT'L :</text>
<text x="219.3" y="256.4">A36 (U.N.O)</text>
<text x="242.9" y="253.8">0</text>
<text x="252.7" y="253.8">GSV</text>
<text x="264.9" y="253.8">ISSUED FOR FABRICATION</text>
<text x="309" y="253.8">Jul 28</text>
<text x="315" y="253.8">2025</text>
<text x="325" y="257.6">CHECKED BY : GSV</text>
<text x="358.3" y="257.7">DATE : 06-09-2025</text>
<text x="379.3" y="252.5">NO. :</text>
<text x="379.5" y="255.9">DWG</text>
<text x="410.6" y="255.5">0</text>
<text x="208.6" y="260.7">CLEAN : SSPC-SP3</text>
<text x="324.9" y="262.9">DWG DESCRIPTION :</text>
<text x="350.4" y="263">BEAM DETAIL</text>
<text x="379.5" y="259.5">NO. :</text>
<text x="208.9" y="265">PAINT : SHOP PRIMER</text>
</g>
<g font-size="2.7">
<text x="336.1" y="189">THE INFORMATION NOTED HEREON THIS DRAWING IS THE</text>
<text x="336.1" y="195.4">NOTED BE USED WITHOUT WRITTEN CONSENT.</text>
<text x="336.1" y="192.2">PROPERTY OF STEEL FAB ENTERPRISES, INC.AND SHALL</text>
</g>
<g font-size="2.6">
<text x="215.9" y="241.8">1/</text>
<text x="217.4" y="242.7">2</text>
<text x="219.3" y="251.1">13/</text>
<text x="222" y="252.1">16</text>
</g>
<g font-size="2.5">
<text x="11.7" y="237.1" transform="rotate(-90 11.7 237.1)">03:32:42</text>
<text x="11.8" y="244.4" transform="rotate(-90 11.8 244.4)">2025</text>
<text x="11.8" y="250.1" transform="rotate(-90 11.8 250.1)">Jul 29</text>
<text x="11.9" y="265.8" transform="rotate(-90 11.9 265.8)">PRINTED ON</text>
</g>
</svg>
